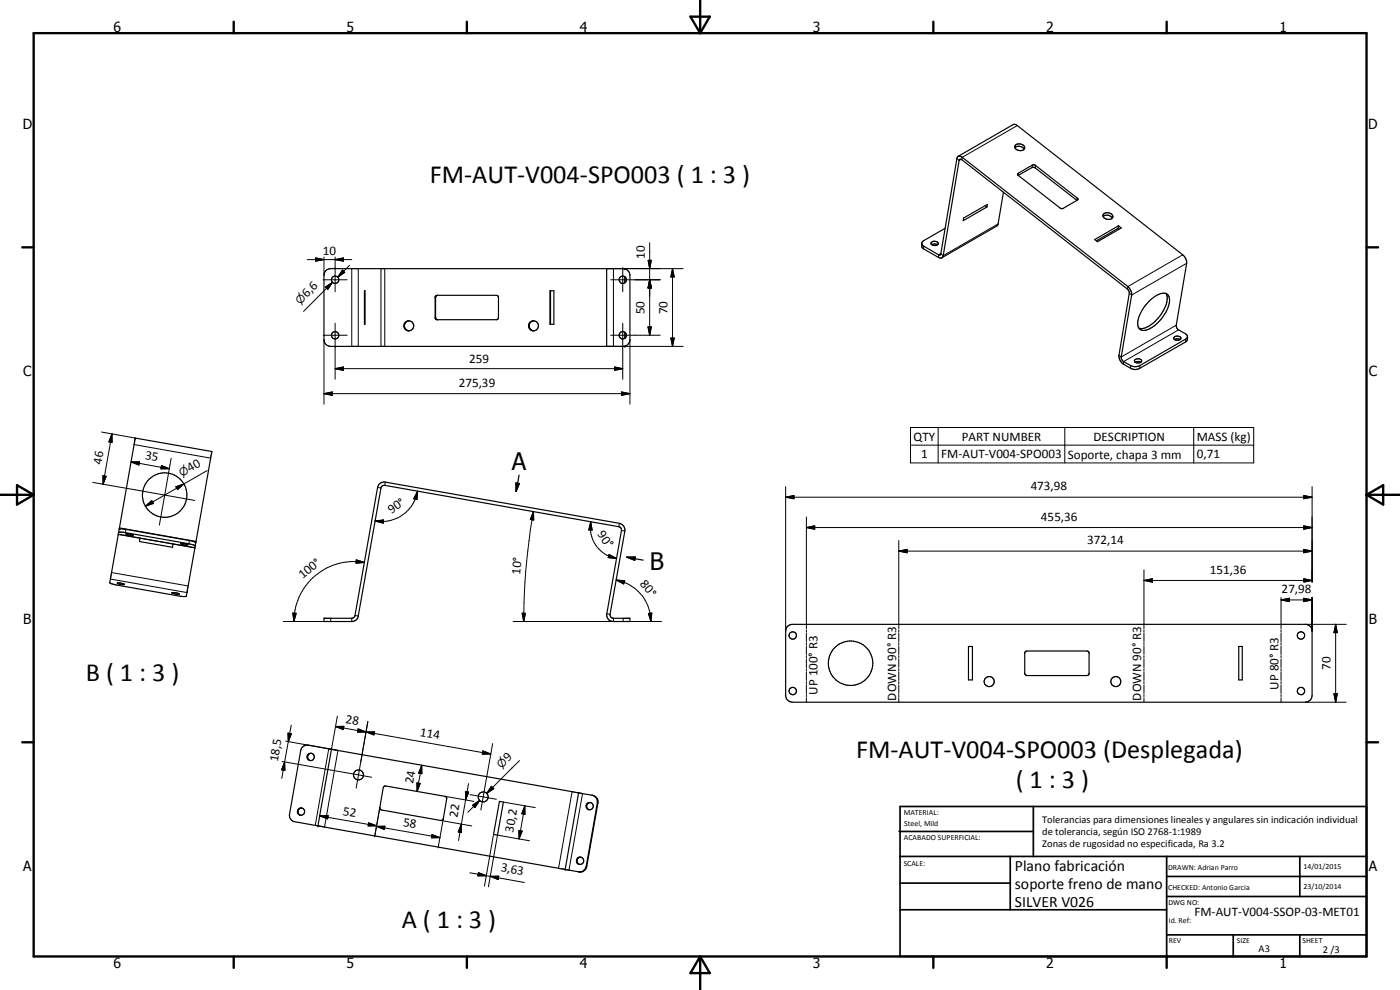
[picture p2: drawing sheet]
<svg xmlns="http://www.w3.org/2000/svg" width="420mm" height="297mm" viewBox="0 0 420 297" stroke-linecap="round" stroke-linejoin="round" font-family="sans-serif">
<g fill="none" stroke="#000" stroke-width=".35">
<path d="M287.6 46.9l16.5-9.5h.7l50.2 39.1a3.2 3.2 0 0 1 1.1 2.5l-3.1 19 .5 .8 2.7 1.7 .2 1.5-.6 .6-13.7 7.9a2.7 2.7 0 0 1-2.8 0l-2.1-1.2a3.2 3.2 0 0 1-1.4-2.5l3.1-18.8v-.6l-.4-.5-50.1-39.1-.5 .3-4.8 28.6-.5 .7M301.1 57.7l-1.7 9.9-16.8 9.7M304.6 44.3a1.91 1.91 0 0 1 2.8 .4M304.7 43.6a1.68 1.68 0 0 1 2.8 .9 1.59 1.59 0 0 1-1.7 .7 1.59 1.59 0 0 1-1.2-1.4zM305.5 52.1l4.3-2.6h.8l12.8 10 .1 .4-4.4 2.6-.7 .1-12.9-10.1zM305.6 52.6l4.2-2.4 .7 .1 12.7 9.8M276.6 73.2l.4 .5 4.7 2.8 .6-.2 4.9-29a.97 .97 0 0 1 1.6-.1l49.7 38.8a3.4 3.4 0 0 1 1.1 2.5l-3.1 18.6 .4 1.1 2.4 1.5a3 3 0 0 0 2.8 0l13.9-8.1 .4-.5M279.5 72.8a1.34 1.34 0 0 1 2.1 .3 1.19 1.19 0 0 1-1.1 .6 1.19 1.19 0 0 1-1.1-.8zM279.7 73.4l.8-.2 .8 .2M283.7 68.5l-6.5 3.7-.6 .7v1.1l.6 .7 4.5 2.6 .9 .1M289.2 65.4l7.1-4.1-.1 .8-7.1 4.1zM295.6 61.7l.6 .4"/>
<path d="M328.5 71.9l7.2-4.2 .8 .7-7.1 4.1zM331 65a1.84 1.84 0 0 1 2.8 .4M331.1 64.3a1.53 1.53 0 0 1 1.8-.5 1.53 1.53 0 0 1 1 1.6 1.68 1.68 0 0 1-2.9-.9zM335.6 68.5l.3 .2M335.6 68.5l-6.6 3.8M335.7 67.7l-.1 .8M109.4 87.2h.1v10.1h-.1zM122.5 96.3a1.52 1.52 0 0 0-1.1 1.5 1.52 1.52 0 0 0 1.1 1.4M122.7 96.3a1.5 1.5 0 0 1 1.5 1.5 1.5 1.5 0 0 1-1.5 1.5M122.8 96.3a1.5 1.5 0 0 0-1.6 1.5 1.5 1.5 0 0 0 1.6 1.5M131.1 88.7l-.4 .6v5.9l.5 .7M131.2 88.6l18.1 .1 .3 .6-.1 6.3-.4 .3h-18l-.5-.5v-6.3l.3-.4 .5-.1"/>
<path d="M160.2 96.3a1.51 1.51 0 0 0-1.4 1.5 1.51 1.51 0 0 0 1.4 1.5M165 87.2h1.2v10.1h-1.2zM165.2 87.2v10.1M182.1 80.6v23.3M187 80.6a2 2 0 0 1 2 2v19.3a2.09 2.09 0 0 1-2 2M187.5 80.6h-88.2a2 2 0 0 0-2.1 2v19.3a2 2 0 0 0 2.1 2h88.2M187.5 83.1v1.7M187.5 99.7v1.8M344.8 90.5a5.7 5.7 0 0 1 5.3-2.4 2.83 2.83 0 0 1 .7 3.5 11.4 11.4 0 0 1-7.1 7.5 1.95 1.95 0 0 1-2.3-2.6 11.8 11.8 0 0 1 3.4-6zM350 88.1a6.2 6.2 0 0 1-1.3 5.8 9.4 9.4 0 0 1-6.2 4.7l-.7-.1M187.5 103.9h.1M340.7 108.7l.6-.2 1.1 .2"/>
<path d="M340.7 108.7l.5 .2 1.1-.2M340.7 108.7a.61 .61 0 0 1-.2-.8 .61 .61 0 0 1 .8-.2h.5a.6 .6 0 0 1 .7 .3 .6 .6 0 0 1-.2 .7M352.5 101.9l.6-.3 1 .3M352.5 101.9l.7 .2 .9-.2M352.5 101.9a.7 .7 0 0 1 0-.9 .7 .7 0 0 1 .8-.2l.6 .1a.51 .51 0 0 1 .5 .4 .51 .51 0 0 1-.3 .6M63.6 135.5l-23-4.1-4.8 27.4M63.6 135.5l-4.9 27.4M63.6 135.5h.1M35.6 159.8l1.3-.1 19.8 3.5 1.9 .6M35.8 158.8l-.3 1.5M35.8 158.7l2 .1 19.4 3.4 1.5 .7M35.8 158.7v.1"/>
<path d="M113.7 145.3l.9-.6h1l70.6 12.4a1.92 1.92 0 0 1 1.3 2.2l-4.4 25a1.03 1.03 0 0 0 1 1.2h4.9v1h-5.3a2.05 2.05 0 0 1-1.6-2.4l4.4-24.9v-.5l-.4-.5-70.9-12.6-.6 .3-.3 .5-7 39.1-.5 .6-.9 .4h-8.7v-1h8.4l.9-.6 6.8-38.6zM154.8 144.9l1.1 .2-1 2.3zM155.8 142.5l-.9 4.9M35.2 175l1-.1 1.2 .4h-1.4zM35.5 160.3l-2.5 14.6 1.9 .6 19 3.4h2M35.5 160.3l23 4.1M37.8 160.2l1.5 .1 .7 .3h-1.2zM42 161.5l-.1 1 9.9 1.7 .1-1M51.6 177.8l1.3 .1 .9 .4-1.7-.2zM51.6 177.8h.1M54.2 163.1h1l1.1 .3-.2 .2-.8-.1zM55.9 178.9h.1"/>
<path d="M56.3 163.4h.1M58.5 164.4l-2.6 14.5M58.6 163.8l-.1 .6M58.7 162.9l-.1 .9M188.1 167.2l2.6-.1-.2 1zM188.1 167.2l4.9 .9M236.3 188l.8-.5 .7-.2h154a2 2 0 0 1 2 2.1v19.3a2.07 2.07 0 0 1-2 2h-154a2.09 2.09 0 0 1-2-2v-19.3zM290.6 194h1.2v10h-1.2zM307.6 195.7l.6-.4 18.3 .1 .3 .4v6.5l-.6 .4-18.2-.1-.5-.4zM371.8 194h1v10h-1zM93.5 226.1a1.1 1.1 0 0 0-1.2 .9 1.1 1.1 0 0 0 .8 1.2M99.5 224.8l-7-1.2a2.03 2.03 0 0 0-2.3 1.6l-3.3 19.1a1.91 1.91 0 0 0 1.6 2.2l7 1.3"/>
<path d="M99.5 224.8l74.1 13.1M99.5 224.8l-4.1 23M115.2 236.1l.6-.3 17.8 3.1 .4 .3 .1 .5-1.1 6.1-.8 .4-17.8-3.2-.4-.7zM173.6 237.9l4.1 .7a1.99 1.99 0 0 1 1.7 2.4l-3.3 19a2.01 2.01 0 0 1-2.5 1.6M173.6 237.9l-4 23M178 238.7l1 .9 .3 1.3-3.4 19.1a2.03 2.03 0 0 1-2.3 1.6M90.4 242.4a1.11 1.11 0 0 0-1 1.1 1.11 1.11 0 0 0 .8 1.1M90.5 242.4a1.1 1.1 0 0 1 .8 1.7 1.1 1.1 0 0 1-1.9 0 1.1 1.1 0 0 1 .8-1.7h.4M95.5 247.8l74.1 13.1M149.9 240.5l1.2 .2-1.8 9.9-1.2-.2zM174.1 257.2a1.12 1.12 0 0 0-.9 .9 1.12 1.12 0 0 0 .5 1.2M174.2 257.2a1.1 1.1 0 0 1 1 1.3 1.1 1.1 0 0 1-1.4 .8"/>
<path d="M174.4 257.2a1.1 1.1 0 0 0-1.4 .9 1.1 1.1 0 0 0 1 1.3M177 240.8a1.11 1.11 0 0 0-.9 1 1.11 1.11 0 0 0 .8 1.2M177.1 240.8a1.09 1.09 0 0 1 .8 1.7 1.09 1.09 0 0 1-1.8 0 1.09 1.09 0 0 1 .8-1.7h.3M169.6 260.9l4 .7"/>
<circle cx="100.6" cy="83.9" r="1.1"/>
<circle cx="160.1" cy="97.8" r="1.49"/>
<circle cx="186.9" cy="83.9" r="1.11"/>
<circle cx="100.6" cy="100.6" r="1.11"/>
<circle cx="186.9" cy="100.6" r="1.11"/>
<circle cx="49.4" cy="148.6" r="6.7"/>
<circle cx="237.9" cy="190.7" r="1.11"/>
<circle cx="255.3" cy="199" r="6.7"/>
<circle cx="390.4" cy="190.7" r="1.11"/>
<circle cx="237.9" cy="207.3" r="1.1"/>
<circle cx="296.9" cy="204.5" r="1.52"/>
<circle cx="334.9" cy="204.5" r="1.49"/>
<circle cx="390.4" cy="207.3" r="1.1"/>
<circle cx="93.2" cy="227.1" r="1.1"/>
<circle cx="107.6" cy="232.5" r="1.49"/>
<circle cx="145" cy="239.1" r="1.51"/>
</g>
<g fill="none" stroke="#000" stroke-width=".3">
<path d="M305.3 37.7l-16.5 9.5-.1 .7M287.2 47.6l.7 .5 .5-.3M305.6 52l-.1 .5M309.8 49.5l-.1 .8M310.8 49.7l-.1 .7M323.3 59.4l-.1 .7M92.2 77.9h13.4M94.7 77.4l2.5 .5-2.5 .5zM97.2 77.1v5.5M100.6 77.9l2.5-.5v1zM100.6 77.1v10.4M104.9 79.6l-3.5 3.5"/>
<path d="M194.5 78.1h1l-.5 2.5zM195 72.8v27.8M277.2 73.8v.9M282.4 76l-.7 .5v.8M299.5 67.2l-16.4 9.5-.7-.5M355 76.5l-16.5 9.5-.1 .7M356.1 79l-16.5 9.5-.7-.5M97 83.9h7.2M97.7 86.1l2.1-1.4-1.4 2.1zM99.8 84.7l-1.8 1.8M99.8 84.7l-8.7 8.7M100.6 97v16.8"/>
<path d="M102.8 81l.7 .7-2.1 1.4zM105.6 80.6v23.3M107.5 80.6v23.3M114.3 80.6v23.3M115.5 80.6v23.3M130.6 95.2h.1M130.6 89.3h.1M182.1 80.6h4.7M183.3 83.9h14.9M184.1 80.6v23.3M186.9 80.3v7.2M186.9 97v16.8"/>
<path d="M187 80.6h18M187.5 80.6h.1M187.5 83v1.8M187.5 99.7v1.8M194.5 98.1h1l-.5 2.5zM195 83.9l.5 2.5h-1zM201.8 80.6l.5 2.5h-1zM201.8 80.6v23.3M353 97.6l-16.5 9.5-.7-.5M353.7 99l-16.5 9.5v.8M97 100.6h7.2M97.2 118.1l2.5-.5v1z"/>
<path d="M97.2 118.1h91.8M97.2 101.9v19.4M100.6 110.6l2.5-.5v1zM100.6 110.6h86.3M182.1 103.9h4.7M183.3 100.6h14.9M184.4 110.1l2.5 .5-2.5 .5zM186.5 117.6l2.5 .5-2.5 .5zM187 103.9h18M187.5 103.9h.1M189 101.9v19.4M201.3 101.4h1l-.5 2.5z"/>
<path d="M339.3 109.7v.8M342.1 109.7v.8M355.8 101.8v.8M30.5 129.6l10.1 1.8M33.6 130.2v2.5l-.9-.1zM33.6 130.2l-2.7 15.1M39.3 138.6h2.6l-.2 .9zM39.3 138.6l11.5 2M40.2 133.4l23 4.1M48.5 139.7l2.3 .9-2.5 .1zM51.4 137.5l-3.6 20.1M273.3 128.3h102.9v10.6h-102.9z"/>
<path d="M273.3 133.6h102.9M281.5 128.3v10.6M319.6 128.3v10.6M358.3 128.3v10.6M27.8 144.7l30.7 5.5M30.9 142.7l1 .2-1 2.4zM35.8 158.4l23 4M37.8 158.8l-.2 1M43.6 151.9l1.9-1.7 .5 .8zM52.8 146l2.4-.8-1.9 1.7zM55.2 145.2l-11.6 6.7M62.2 141.2l-7 4"/>
<path d="M112.6 156.3l2.5-.3-.1 1zM113.3 146.3l1 .1M115.6 144.7l-.1 .9M125.3 147.4l-.2 2.5-.9-.3zM125.3 147.4a11 11 0 0 1-3.3 6.1 11.1 11.1 0 0 1-9.4 2.8M160.1 153.5l.1 2.5-1-.1zM160.1 153.5a185.9 185.9 0 0 0-2.9 33M177.3 156.5l.4 2.5h-1zM177.3 156.5a9.4 9.4 0 0 0 2 7.8l1.5 1.4a9 9 0 0 0 4.2 1.9M185.9 157l-.2 1M186.5 159.2l1 .1M235.8 149.2l2.5-.5v.9z"/>
<path d="M235.8 149.2h158M235.8 146v43.4M242 158.3l2.5-.5v1zM242 155.1v33.5M242 158.3h151.8M391.3 157.8l2.5 .5-2.5 .5zM391.3 148.7l2.5 .5-2.5 .4zM393.8 146v28.6M33.1 173.7l23 4.1M33.5 171.8l23 4M35.5 160.3l23 4M56.8 162.2l-.1 1"/>
<path d="M106.9 168l2.5 .7-2.6 .3zM109.4 168.7a18.1 18.1 0 0 0-21.2 17.8M182.8 166.4l2.2 1.2-2.5-.3zM184.9 174l2.6 .2-.3 1zM184.9 174a12.8 12.8 0 0 1 10.5 12.5M269.7 165.4l2.5-.6v1.1zM269.7 162.2v26.4M269.7 165.4h124.1M343.3 174.2l2.6-.5v1zM343.3 171v17.6M343.3 174.2h50.5M384.5 179.2v9.4"/>
<path d="M391.3 179.5l2.5 .5-2.5 .5zM391.3 173.7l2.5 .5-2.5 .5zM391.3 164.8l2.5 .6-2.5 .5zM393.8 174.2l-2.5-.5v.9M393.8 179.2v10.2M393.8 174.2l-2.3 .4M85 186.5h12.2M87.9 183.9l1 .1-.7 2.5zM99.3 185.5v1M105.6 185.5v1M106.5 184.7l1 .1M156.7 184h1l-.5 2.5z"/>
<path d="M182.1 184.1l1 .2M184.1 185.5v1h-30.1M187 185.5v1h11.5M194.6 184.1l1-.2-.2 2.6zM242 189v.6M242 189.9v2.6M242 192.8v.7M242 193.8v2.6M242 196.7v.7M242 197.7v2.6M269.7 189v.6M269.7 189.9v2.6"/>
<path d="M269.7 192.8v.7M269.7 193.8v2.6M269.7 196.7v.7M269.7 197.7v2.6M343.3 189v.6M343.3 189.9v2.6M343.3 192.8v.7M343.3 193.8v2.6M343.3 196.7v.7M343.3 197.7v2.6M384.5 180l2.5-.5v1zM384.5 189v.6"/>
<path d="M384.5 189.9v2.6M384.5 192.8v.7M384.5 193.8v2.6M384.5 196.7v.7M384.5 197.7v2.6M384.5 180h9.3M391.8 187.3h12.2M400.8 187.3l.6 2.5h-1.1zM400.8 187.3v23.4M86.4 220l1 .1-.9 2.4zM87.4 217.6l-.9 4.9M100.7 218l2.5-.1-.2 1z"/>
<path d="M100.7 218l9.2 1.6M101.2 214.9l-1.7 9.9M107.5 218.7l2.4 .9-2.6 .1zM107.5 218.7l4.7 1.8 .2-.9-5.1 .1zM109.9 219.6h2.5l-.2 .9zM109.9 219.6l37.4 6.6M110.4 216.5l-2.8 16M242 200.6v.7M242 201.6v2.6M242 204.5v.6M242 205.5v2.6M242 208.4v.6"/>
<path d="M242 209.4v1.3M269.7 200.6v.7M269.7 201.6v2.6M269.7 204.5v.6M269.7 205.5v2.6M269.7 208.4v.6M269.7 209.4v1.3M343.3 200.6v.7M343.3 201.6v2.6M343.3 204.5v.6M343.3 205.5v2.6M343.3 208.4v.6"/>
<path d="M343.3 209.4v1.3M384.5 200.6v.7M384.5 201.6v2.6M384.5 204.5v.6M384.5 205.5v2.6M384.5 208.4v.6M384.5 209.4v1.3M391.8 210.7h12.2M400.3 208.2h1.1l-.6 2.5zM84.7 228.5l22.9 4M85.4 228.6l.1 2.5-1-.1zM85.4 228.6l-.8 5"/>
<path d="M85.8 222.4l15.6 2.8-4 23M86.5 222.5l-1.1 6.1M98.7 224.7l-4.1 22.9M107.6 232.5l3.9 .7M107.6 232.5l-.7 4M125.1 234.9l1 .2-.9 2.4zM126.6 229.6v2.6l-1-.3zM126.6 229.6l-1.4 7.9M133.6 238.9l8.6 1.6M139.7 237.5l1 .2-1 2.3zM140.6 235.1l-.9 4.9M141 238.4l4 .7"/>
<path d="M144.9 225.3l2.4 .9-2.6 .1zM145 239.1l4 .7M145 239.1l-.7 3.9M147.5 235.9l.7 .7-2.1 1.4zM147.9 223.1l-2.9 16M147.9 236.3l-1.8 1.7M155.9 228.2l-9.8 9.8M171.7 237.5l-4.1 23M174.8 238.1l-4 23M96 244.8l2.5-.1-.2 1zM96 244.8l17 3M110.6 246.9l2.4 .9h-2.5z"/>
<path d="M112.5 250.9l1.5-8.6-1.6 8.8M113 247.9h2.5l-.2 1zM113 247.9l19 3.4M129.7 250.4l2.3 .9-2.5 .1zM132.2 246.2l9.4 1.6M133 245.6l-1.5 8.8M138.5 247.3v2.5l-1-.2zM138.5 247.3l-.9 4.9M139.7 240l-1.2 7.3M141.8 241.6l2.2-1.4-1.5 2.1zM144 240.2l-3.6 3.5M148.1 250.4l-2.7 15.5"/>
<path d="M151.1 240.7l9.5 1.6M155.7 249.2l1 .1-.9 2.4zM157.5 241.8l.1 2.5-1-.2zM157.5 241.8l-1.7 9.9M158.9 252.3l-9.6-1.7-2.7 15.5M175.9 260h.2M179.3 240.9l.1 .1M141 261.9l5 .9M143.6 261.8l2.4 1h-2.6zM146 262.8l1.1 .1M147.1 262.9h2.6l-.2 1zM147.1 262.9l10.3 1.9"/>
</g>
<g fill="#000">
<circle cx="187.5" cy="80.6" r=".18"/>
<circle cx="187.5" cy="103.9" r=".18"/>
<circle cx="40.6" cy="131.4" r=".18"/>
<circle cx="35.5" cy="160.3" r=".18"/>
<circle cx="95.4" cy="247.8" r=".18"/>
<circle cx="169.6" cy="260.9" r=".18"/>
</g>
<g fill="none" stroke="#000" stroke-width=".71">
<path d="M10.1 9.9h400v277.1h-400zM70.1 6.5v3.4M140.1 6.5v3.4M207.2 5h5.8l-2.9 4.9zM210.1 0v9.9M280.1 6.5v3.4M350.1 6.5v3.4M6.7 74.2h3.4M410.1 74.2h3.5M.1 148.5h10M5.1 145.6l5 2.9-5 2.9zM410.1 148.5h10"/>
<path d="M410.1 148.5l5-2.9v5.8zM6.7 222.7h3.4M410.1 222.7h3.5M70.1 287v3.4M140.1 287v3.4M210.1 287v10M210.1 287l2.9 5h-5.8zM280.1 287v3.4M350.1 287v3.4"/>
</g>
<g fill="none" stroke="#000" stroke-width=".51">
<path d="M269.8 249.5h40.3M270.1 242h140v45h-140zM270.1 257h140M303.2 257v16M310.1 242v15M350.1 257v30M390.1 257v12M270.1 265h33.1M270.1 273h80M350.1 269h60M350.1 263h60M350.1 280.5h60"/>
<path d="M370.1 280.5v6.5M390.1 280.5v6.5"/>
</g>
<g fill="#000">
<path d="M94.7 77.4l2.5 .5-2.5 .5zM100.6 77.9l2.5-.5v1zM194.5 78.1h1l-.5 2.5zM97.7 86.1l2.1-1.4-1.4 2.1zM102.8 81l.7 .7-2.1 1.4zM194.5 98.1h1l-.5 2.5zM195 83.9l.5 2.5h-1zM201.8 80.6l.5 2.5h-1zM97.2 118.1l2.5-.5v1zM100.6 110.6l2.5-.5v1zM184.4 110.1l2.5 .5-2.5 .5zM186.5 117.6l2.5 .5-2.5 .5z"/>
<path d="M201.3 101.4h1l-.5 2.5zM33.6 130.2v2.5l-.9-.1zM39.3 138.6h2.6l-.2 .9zM30.9 142.7l1 .2-1 2.4zM43.6 151.9l1.9-1.7 .5 .8zM48.5 139.7l2.3 .9-2.5 .1zM52.8 146l2.4-.8-1.9 1.7zM112.6 156.3l2.5-.3-.1 1zM125.3 147.4l-.2 2.5-.9-.3zM154.8 144.9l1.1 .2-1 2.3zM160.1 153.5l.1 2.5-1-.1zM177.3 156.5l.4 2.5h-1z"/>
<path d="M235.8 149.2l2.5-.5v.9zM242 158.3l2.5-.5v1zM391.3 157.8l2.5 .5-2.5 .5zM391.3 148.7l2.5 .5-2.5 .4zM106.9 168l2.5 .7-2.6 .3zM182.8 166.4l2.2 1.2-2.5-.3zM184.9 174l2.6 .2-.3 1zM188.1 167.2l2.6-.1-.2 1zM269.7 165.4l2.5-.6v1.1zM343.3 174.2l2.6-.5v1zM384.5 180l2.5-.5v1zM391.3 173.7l2.5 .5-2.5 .5z"/>
<path d="M391.3 164.8l2.5 .6-2.5 .5zM87.9 183.9l1 .1-.7 2.5zM156.7 184h1l-.5 2.5zM194.6 184.1l1-.2-.2 2.6zM391.3 179.5l2.5 .5-2.5 .5zM400.8 187.3l.6 2.5h-1.1zM86.4 220l1 .1-.9 2.4zM100.7 218l2.5-.1-.2 1zM107.5 218.7l2.4 .9-2.6 .1zM109.9 219.6h2.5l-.2 .9zM400.3 208.2h1.1l-.6 2.5zM85.4 228.6l.1 2.5-1-.1z"/>
<path d="M125.1 234.9l1 .2-.9 2.4zM126.6 229.6v2.6l-1-.3zM139.7 237.5l1 .2-1 2.3zM144.9 225.3l2.4 .9-2.6 .1zM147.5 235.9l.7 .7-2.1 1.4zM96 244.8l2.5-.1-.2 1zM110.6 246.9l2.4 .9h-2.5zM113 247.9h2.5l-.2 1zM129.7 250.4l2.3 .9-2.5 .1zM138.5 247.3v2.5l-1-.2zM141.8 241.6l2.2-1.4-1.5 2.1zM155.7 249.2l1 .1-.9 2.4z"/>
<path d="M157.5 241.8l.1 2.5-1-.2zM143.6 261.8l2.4 1h-2.6zM147.1 262.9h2.6l-.2 1z"/>
</g>
<g font-size="7.9">
<text x="129" y="54.9">FM-AUT-V004-SPO003 ( 1 : 3 )</text>
<text x="25.8" y="204.2">B ( 1 : 3 )</text>
<text x="256.9" y="227.5">FM-AUT-V004-SPO003 (Desplegada)</text>
<text x="304.8" y="236.5">( 1 : 3 )</text>
<text x="120.6" y="278.6">A ( 1 : 3 )</text>
</g>
<g font-size="7.2">
<text x="153.6" y="141">A</text>
<text x="195" y="171">B</text>
</g>
<g font-size="4.7">
<text x="304.6" y="261.2">Plano fabricación</text>
<text x="304.6" y="266.6">soporte freno de mano</text>
<text x="304.6" y="272">SILVER V026</text>
</g>
<g font-size="4.2">
<text x="34" y="9.6">6</text>
<text x="104" y="9.6">5</text>
<text x="174" y="9.6">4</text>
<text x="244" y="9.6">3</text>
<text x="314" y="9.6">2</text>
<text x="384" y="9.6">1</text>
<text x="6.8" y="38.7">D</text>
<text x="410.6" y="38.7">D</text>
<text x="7" y="112.9">C</text>
<text x="410.8" y="112.9">C</text>
<text x="7" y="187.1">B</text>
<text x="410.8" y="187.1">B</text>
<text x="7" y="261.4">A</text>
<text x="410.8" y="261.4">A</text>
<text x="34" y="290.4">6</text>
<text x="104" y="290.4">5</text>
<text x="174" y="290.4">4</text>
<text x="244" y="290.4">3</text>
<text x="314" y="290.4">2</text>
<text x="384" y="290.4">1</text>
</g>
<g font-size="3.9">
<text x="96.9" y="76.4">10</text>
<text x="193.5" y="77.6" transform="rotate(-90 193.5 77.6)">10</text>
<text x="92.1" y="89.5" transform="rotate(-45 92.1 89.5)">6,6</text>
<text x="193.4" y="94.3" transform="rotate(-90 193.4 94.3)">50</text>
<text x="200.3" y="94.3" transform="rotate(-90 200.3 94.3)">70</text>
<text x="140.8" y="109.1">259</text>
<text x="137.7" y="116">275,39</text>
<text x="43.4" y="137.8" transform="rotate(10 43.4 137.8)">35</text>
<text x="274.2" y="132.2">QTY</text>
<text x="276.4" y="137.5">1</text>
<text x="282.4" y="137.5">FM-AUT-V004-SPO003</text>
<text x="288.6" y="132.2">PART NUMBER</text>
<text x="320.5" y="137.6">Soporte, chapa 3 mm</text>
<text x="328.2" y="132.2">DESCRIPTION</text>
<text x="359.1" y="132.3">MASS (kg)</text>
<text x="359.1" y="137.5">0,71</text>
<text x="30.4" y="139.5" transform="rotate(-80 30.4 139.5)">46</text>
<text x="57" y="141.7" transform="rotate(-30 57 141.7)">40</text>
<text x="309.3" y="147.1">473,98</text>
<text x="117.5" y="154.3" transform="rotate(-35 117.5 154.3)">90°</text>
<text x="179.2" y="160.3" transform="rotate(55 179.2 160.3)">90°</text>
<text x="312.4" y="156.2">455,36</text>
<text x="326.3" y="163.2">372,14</text>
<text x="90.9" y="173.9" transform="rotate(-40 90.9 173.9)">100°</text>
<text x="156.2" y="172.5" transform="rotate(-85 156.2 172.5)">10°</text>
<text x="363.1" y="172.1">151,36</text>
<text x="191.9" y="175.3" transform="rotate(50 191.9 175.3)">80°</text>
<text x="384.6" y="177.9">27,98</text>
<text x="399.3" y="201" transform="rotate(-90 399.3 201)">70</text>
<text x="245.4" y="208.4" transform="rotate(-90 245.4 208.4)">UP 100° R3</text>
<text x="383.7" y="206.9" transform="rotate(-90 383.7 206.9)">UP 80° R3</text>
<text x="268.9" y="210.2" transform="rotate(-90 268.9 210.2)">DOWN 90° R3</text>
<text x="342.5" y="210.2" transform="rotate(-90 342.5 210.2)">DOWN 90° R3</text>
<text x="103.6" y="216.9" transform="rotate(10 103.6 216.9)">28</text>
<text x="125.9" y="220.9" transform="rotate(10 125.9 220.9)">114</text>
<text x="83.4" y="228.6" transform="rotate(-80 83.4 228.6)">18,5</text>
<text x="152.5" y="228.6" transform="rotate(-45 152.5 228.6)">9</text>
<text x="124" y="235.2" transform="rotate(-80 124 235.2)">24</text>
<text x="102.8" y="244.4" transform="rotate(10 102.8 244.4)">52</text>
<text x="137.3" y="245.4" transform="rotate(-80 137.3 245.4)">22</text>
<text x="120.8" y="247.8" transform="rotate(10 120.8 247.8)">58</text>
<text x="154" y="249.8" transform="rotate(-80 154 249.8)">30,2</text>
<text x="150.2" y="261.4" transform="rotate(10 150.2 261.4)">3,63</text>
<text x="358.5" y="275">FM-AUT-V004-SSOP-03-MET01</text>
</g>
<g font-size="3.3">
<text x="90.1" y="91.4" transform="rotate(-45 90.1 91.4)">n</text>
<text x="54.6" y="143.1" transform="rotate(-30 54.6 143.1)">n</text>
<text x="150.5" y="230.6" transform="rotate(-45 150.5 230.6)">n</text>
</g>
<g font-size="3.1">
<text x="312.7" y="246.8">Tolerancias para dimensiones lineales y angulares sin indicación individual</text>
<text x="312.7" y="250.4">de tolerancia, según ISO 2768-1:1989</text>
<text x="312.7" y="254">Zonas de rugosidad no especificada, Ra 3.2</text>
<text x="377.7" y="285.6">A3</text>
<text x="397" y="285.9">2 /3</text>
</g>
<g font-size="2.4">
<text x="271.2" y="244.4">MATERIAL:</text>
<text x="271.3" y="252">ACABADO SUPERFICIAL:</text>
<text x="271.4" y="247.9">Steel, Mild</text>
<text x="271.2" y="259.7">SCALE:</text>
<text x="350.6" y="261">DRAWN: Adrian Parro</text>
<text x="391.2" y="260.6">14/01/2015</text>
<text x="350.6" y="267">CHECKED: Antonio Garcia</text>
<text x="391.2" y="266.7">23/10/2014</text>
<text x="350.6" y="271.4">DWG NO:</text>
<text x="350.8" y="276.9">Id. Ref:</text>
<text x="350.8" y="282.8">REV</text>
<text x="371.2" y="282.9">SIZE</text>
<text x="390.9" y="282.9">SHEET</text>
</g>
</svg>
